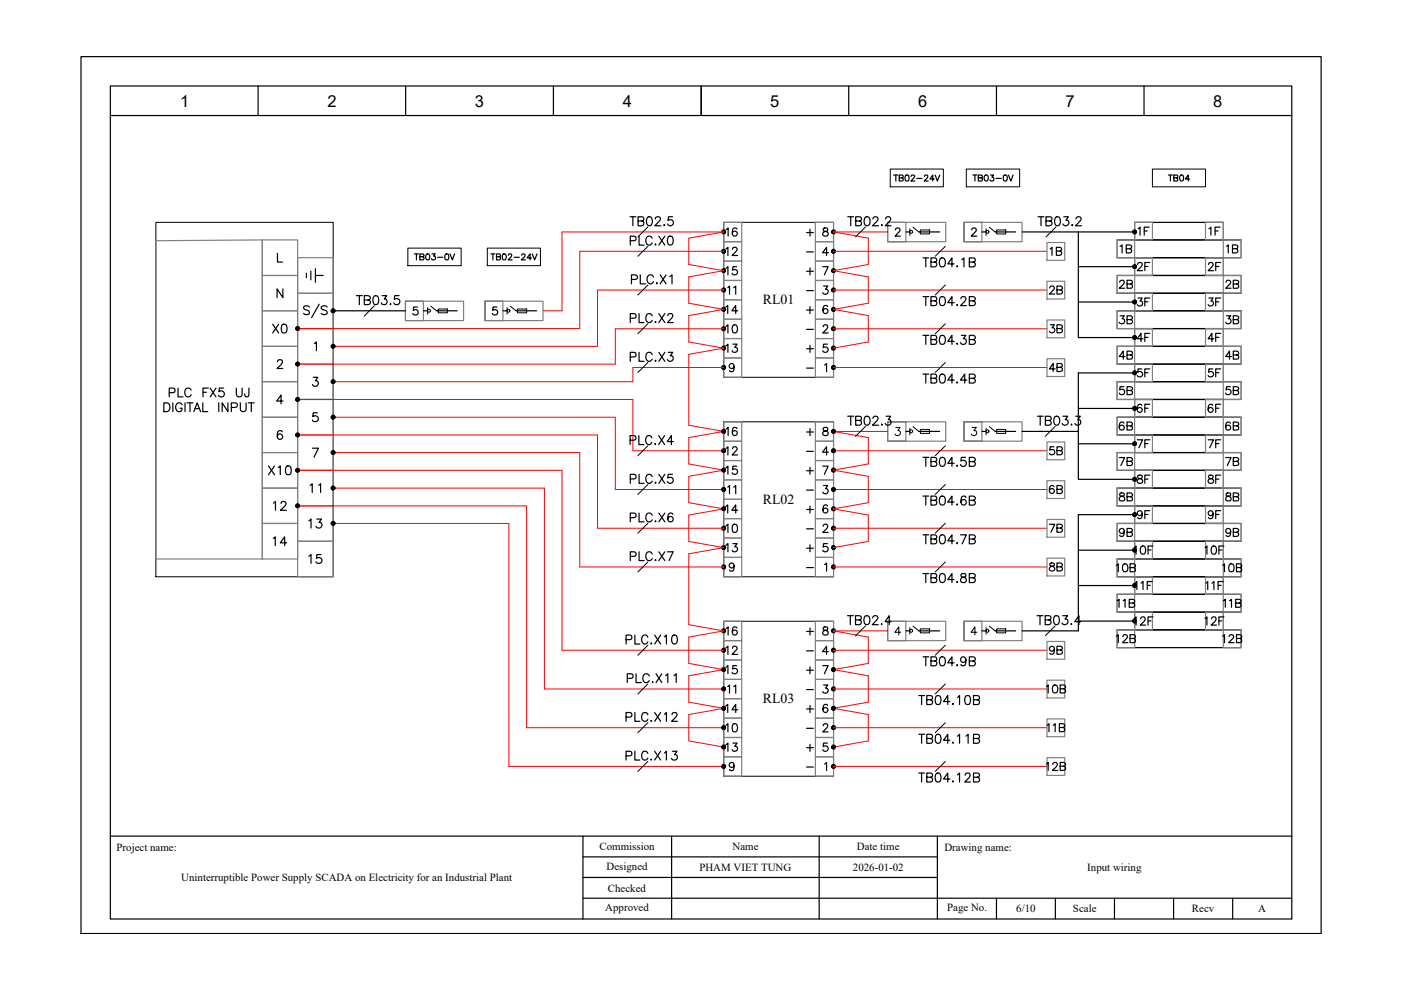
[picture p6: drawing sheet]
<svg xmlns="http://www.w3.org/2000/svg" width="297mm" height="210mm" viewBox="0 0 297 210" stroke-linecap="round" stroke-linejoin="round" font-family="sans-serif">
<!-- layer: Frame_text -->
<path d="M17.2 12h262.9v185.9h-262.9z" fill="none" stroke="#000" stroke-width=".25"/>
<!-- layer: 0 -->
<g fill="none" stroke="#000" stroke-width=".25">
<path d="M23.4 18.2h250.5v176.6h-250.5zM54.7 18.2v6.3M86 18.2v6.3M117.3 18.2v6.3M148.7 18.2v6.3M179.9 18.2v6.3M211.3 18.2v6.3M242.6 18.2v6.3M23.4 24.5h250.5M58.8 53.7v1.9h1.1M65 57.9v1M65.9 57.5v1.8"/>
<path d="M66.9 58.4h1.6M66.9 57v2.8M87.9 53.8h.8M88.3 53.8v1.3M89 54.4h.8l.1-.3-.1-.2-.8-.1v1.3h.8l.1-.4-.3-.3M90.5 53.9a.63 .63 0 0 1 .7 .5 .63 .63 0 0 1-.5 .7h-.2l-.3-.5zM91.6 53.8h.7l-.4 .5a.44 .44 0 0 1 .3 .7 .44 .44 0 0 1-.7-.2M92.8 54.6h1.1M94.5 53.9l.3-.1a.76 .76 0 0 1 0 1.3h-.1a.83 .83 0 0 1-.2-1.2zM95.4 53.8l.5 1.3 .5-1.3M104.1 53.8h.8M104.5 53.8v1.3"/>
<path d="M105.3 54.4h.7l.1-.4-.8-.2v1.3l.8-.1v-.4l-.3-.2M106.7 53.9h.5l.1 .5-.1 .7h-.4a.87 .87 0 0 1-.1-1.2zM107.8 54.1l.1-.2 .4-.1 .2 .4-.8 .9h.9M109 54.6h1.1M110.6 54.1a.36 .36 0 0 1 .4-.3 .36 .36 0 0 1 .3 .4l-.8 .9h.9M112.7 54.7h-1l.7-.9v1.3M112.8 53.8l.6 1.3 .5-1.3M133.6 51h.8a.49 .49 0 0 0 .5-.4 .49 .49 0 0 0-.5-.5h-.8v1.9M135.5 50.1v1.9h1.1M138.3 50.5a.69 .69 0 0 0-.8-.4 .69 .69 0 0 0-.6 .7v.5a.69 .69 0 0 0 .6 .7 .69 .69 0 0 0 .8-.5M139 51.8h.1l-.1 .2zM139.7 50.1l1.3 1.9"/>
<path d="M141 50.1l-1.3 1.9M141.8 50.2a.61 .61 0 0 1 .8 .2 .96 .96 0 0 1-.6 1.6 1.27 1.27 0 0 1-.2-1.8zM171 49.3h1.5M171 57.5h1.5M171.7 48.6v1.5M171.7 56.8v1.5M174.4 56.5h1.2l-.8 1.8M174.6 48.4a.36 .36 0 0 0 .2 .6l.3 .1a.49 .49 0 0 1 .5 .4 .49 .49 0 0 1-.4 .6h-.3a.49 .49 0 0 1-.5-.6 .49 .49 0 0 1 .5-.4l.5-.2 .1-.3a.6 .6 0 0 0-.9-.2zM175.6 53.6h-1.2l.8-1.2v1.8M176.7 48.8l-.4 .3M176.7 52.9l-.4 .3M176.7 57l-.4 .3"/>
<path d="M176.8 48.8l-.5 .5M176.8 52.9l-.5 .5M176.8 57.1l-.5 .4M176.9 48.9l-.5 .5M176.9 53l-.5 .5M176.9 57.1l-.5 .5M177 48.9l-.5 .6M177 53l-.5 .6M177 57.1l-.5 .6M177.1 49l-.5 .5M177.1 49.3l-.2 .3M177.1 53.1l-.5 .5"/>
<path d="M177.1 53.4l-.2 .3M177.1 57.2l-.5 .5M177.1 57.5l-.2 .3M177.1 49.1l-.4 .5M177.1 53.2l-.4 .5M177.1 57.3l-.4 .5M192.1 49.2h.8M194.9 49.2h4.3M206 48.8l.4-.5 .5 .2a.5 .5 0 0 1-.2 .7l-.8 .9h1.2M208.2 49.2h.9M211.1 49.2h4.2M236.8 58.4h26.3"/>
<path d="M236.8 54.6h26.3M236.8 50.9h26.3M240.6 47.1h18.8M58.8 76.7l.4-.4 .6 .1a.61 .61 0 0 1-.2 .8l-.9 .9h1.3M60 61.2v1.9l-1.3-1.9v1.9M63.1 76.8l-.4 .4M63.2 76.8l-.5 .5M63.3 76.9l-.5 .5M63.4 76.9l-.5 .6M63.4 77l-.5 .5M63.5 77.2l-.4 .4M63.5 77.3l-.3 .2"/>
<path d="M66.4 80h1l-.5 .7a.62 .62 0 0 1 .4 1 .62 .62 0 0 1-1.1-.2M66.7 72.8l.4-.3v1.9M70.6 73.1l-.3 .3M70.7 73.1l-.4 .4M70.8 73.1l-.5 .5M70.9 73.2l-.5 .5M71 73.3l-.5 .5M71 73.4l-.4 .4M71 73.6l-.3 .2M75.6 62.7h1.2M76.2 62.7v1.9M77.2 63.6l1.1-.1 .2-.3-.1-.3-.4-.2h-.8v1.9h.8l.4-.2 .1-.4-.5-.4"/>
<path d="M79.3 62.8a.56 .56 0 0 1 .9 .3 .96 .96 0 0 1-.6 1.5 1.23 1.23 0 0 1-.3-1.8zM81 62.7h1l-.5 .7a.62 .62 0 0 1 .4 1 .62 .62 0 0 1-1.1-.2M82.7 64.5h.2zM84.6 62.7h-.9l-.1 .8a.67 .67 0 0 1 1 0 .67 .67 0 0 1-.1 1 .67 .67 0 0 1-1-.3M88.5 65.1h-.8l-.1 .7a.6 .6 0 0 1 .9 0 .6 .6 0 0 1-.1 .9 .6 .6 0 0 1-.9-.3M89.8 65.9h.9M92.7 65.9h4.2M105.4 65.1h-.9v.7a.6 .6 0 0 1 .9 0 .6 .6 0 0 1-.1 .9 .6 .6 0 0 1-.9-.3M106.6 65.9h.9M109.5 65.9h4.3M133.6 75.7h.8a.49 .49 0 0 0 .5-.5 .49 .49 0 0 0-.5-.5h-.8v1.9M135.5 74.7v1.9h1.1"/>
<path d="M138.3 75.2a.69 .69 0 0 0-.8-.5 .69 .69 0 0 0-.6 .7v.5a.69 .69 0 0 0 .6 .7 .69 .69 0 0 0 .8-.5M139 76.4l.1 .1-.1 .1zM139.7 74.7l1.3 1.9M141 74.7l-1.3 1.9M141.7 74.7h.9l-.5 .7a.62 .62 0 0 1 .5 1 .62 .62 0 0 1-1.1-.2M153.4 77.5l-.3 .4M153.5 77.5l-.4 .5M153.7 77.6l-.6 .5M153.7 77.7l-.5 .5M153.8 77.8l-.5 .5M153.8 77.9l-.4 .4M153.8 78l-.2 .3"/>
<path d="M155.6 77.7a.53 .53 0 0 1-.7 .4 .53 .53 0 0 1-.2-.8 .53 .53 0 0 1 .9 0v.4a.83 .83 0 0 1-.6 1.1l-.3-.2M171 65.7h1.5M171.7 65v1.5M174.5 69.3l.4-.4h.3l.3 .3-.2 .6-.9 .8h1.2M174.6 60.6h.9l-.5 .7a.57 .57 0 0 1 .4 1 .57 .57 0 0 1-1-.3M174.8 77.4l.4-.3v1.7M175.4 73h-.8l-.1 .7a.6 .6 0 0 1 .9 0 .6 .6 0 0 1-.1 .9 .6 .6 0 0 1-.9-.2M175.5 65a.47 .47 0 0 0-.8-.2 .99 .99 0 0 0 .4 1.7 .54 .54 0 0 0 .5-.6 .54 .54 0 0 0-.6-.5 .54 .54 0 0 0-.5 .5M176.7 61.1l-.4 .4M176.7 65.2l-.4 .4M176.7 69.3l-.4 .4M176.7 73.4l-.4 .4"/>
<path d="M176.7 77.5l-.4 .4M176.8 61.2l-.5 .4M176.8 65.3l-.5 .4M176.8 69.4l-.5 .4M176.8 73.4l-.5 .5M176.8 77.5l-.5 .5M176.9 61.2l-.5 .5M176.9 65.3l-.5 .5M176.9 69.4l-.5 .5M176.9 73.5l-.5 .5M176.9 77.6l-.5 .5M177 61.2l-.5 .6"/>
<path d="M177 65.3l-.5 .6M177 69.5l-.5 .5M177 73.6l-.5 .5M177 77.7l-.5 .5M177.1 61.3l-.5 .5M177.1 61.6l-.2 .3M177.1 65.4l-.5 .5M177.1 65.7l-.2 .3M177.1 69.5l-.5 .5M177.1 69.8l-.2 .3M177.1 73.6l-.5 .6M177.1 73.9l-.2 .3"/>
<path d="M177.1 77.8l-.5 .5M177.1 78l-.2 .3M177.1 61.5l-.4 .4M177.1 65.6l-.4 .4M177.1 69.7l-.4 .4M177.1 73.8l-.4 .4M177.1 77.9l-.4 .4M236.8 65.9h26.3M236.8 62.2h26.3M236.8 69.7h26.3M236.8 77.2h26.3M236.8 73.4h26.3"/>
<path d="M34.7 85.4h.7a.99 .99 0 0 1 .6 .9 .99 .99 0 0 1-.6 1h-.7zM35.9 83.3h.8a.49 .49 0 0 0 .4-.5 .49 .49 0 0 0-.4-.5h-.8v1.8M36.6 85.4v1.9M37.7 82.3v1.8h1.1M38.6 85.8a.64 .64 0 0 0-1-.3 .98 .98 0 0 0-.4 1.1 .98 .98 0 0 0 1 .7 .61 .61 0 0 0 .4-.7h-.4M39.2 85.4v1.9M39.7 85.4h1.2M40.3 85.4v1.9M40.5 82.7a.77 .77 0 0 0-1-.3 .77 .77 0 0 0-.3 1 .69 .69 0 0 0 .6 .7 .69 .69 0 0 0 .7-.4M41.1 87.3l.7-1.9 .7 1.9M41.4 86.6h.9M43 85.4v1.9h1.1"/>
<path d="M43 83.2h.8M44.2 82.3h-1.2v1.8M44.6 82.3l1.2 1.8M45.8 82.3l-1.2 1.8M46.4 85.4v1.9M47.4 82.3h-.9l-.1 .8a.65 .65 0 0 1 1 0 .65 .65 0 0 1-.1 .9 .65 .65 0 0 1-1-.2M48.3 85.4v1.9l-1.2-1.9v1.9M49.1 86.4l1.1-.1 .1-.3-.1-.4-.3-.2h-.8v1.9M50.1 82.3v1.3a.62 .62 0 0 0 .6 .6 .62 .62 0 0 0 .6-.6v-1.3M51 85.4v1.3a.62 .62 0 0 0 .6 .6 .62 .62 0 0 0 .6-.6v-1.3M52.6 85.4h1.3M52.8 82.3l-.1 1.7-.3 .1h-.3l-.2-.6"/>
<path d="M53.3 85.4v1.9M59.8 91.6a.55 .55 0 0 0-.5-.3 .55 .55 0 0 0-.4 .3 1.14 1.14 0 0 0 .4 1.6 .58 .58 0 0 0 .6-.5 .58 .58 0 0 0-.5-.7 .58 .58 0 0 0-.6 .5M60 85h-1.3l.9-1.2v1.8M63.1 84.3l-.4 .4M63.1 91.8l-.4 .4M63.2 84.4l-.5 .4M63.2 91.8l-.5 .5M63.3 84.4l-.5 .5M63.3 91.9l-.5 .5M63.4 84.4l-.5 .6M63.4 92l-.5 .5M63.4 84.5l-.5 .5"/>
<path d="M63.4 92.1l-.5 .5M63.5 84.7l-.4 .4M63.5 84.8l-.3 .3M63.5 92.2l-.4 .4M63.5 92.4l-.3 .2M66.2 95h1.3l-.9 1.9M67.3 87.5h-.9l-.1 .8a.67 .67 0 0 1 1 0 .67 .67 0 0 1-.1 1 .67 .67 0 0 1-1-.2M70.6 80.5l-.3 .4M70.6 88.1l-.3 .3M70.6 95.6l-.3 .3M70.7 80.6l-.4 .5M70.7 88.1l-.4 .4"/>
<path d="M70.7 95.6l-.4 .5M70.8 80.6l-.5 .5M70.8 88.1l-.5 .6M70.8 95.7l-.5 .5M70.9 80.7l-.5 .5M70.9 88.2l-.5 .6M70.9 95.7l-.5 .6M71 80.8l-.5 .5M71 80.9l-.4 .4M71 81.1l-.3 .2M71 88.3l-.5 .5M71 88.4l-.4 .4"/>
<path d="M71 88.6l-.3 .2M71 95.8l-.5 .5M71 95.9l-.4 .4M71 96.1l-.3 .2M133.6 93.3h.8a.49 .49 0 0 0 .4-.5 .49 .49 0 0 0-.4-.4h-.8v1.9M135.5 92.4v1.9h1M138.2 92.8a.67 .67 0 0 0-.8-.4 .67 .67 0 0 0-.5 .7v.4a.67 .67 0 0 0 .5 .8 .67 .67 0 0 0 .8-.5M138.8 94.1h.2l-.1 .2zM139.6 92.4l1.3 1.9M140.9 92.4l-1.3 1.9M142.8 93.6h-1.3l.9-1.2v1.9M171 99.8h1.5"/>
<path d="M171.7 99.1v1.5M174.4 98.8h1.2l-.8 1.8M174.6 90.7a.36 .36 0 0 0 .2 .6l.3 .1a.49 .49 0 0 1 .5 .4 .49 .49 0 0 1-.4 .6h-.3a.49 .49 0 0 1-.5-.6 .49 .49 0 0 1 .5-.4l.5-.2 .1-.3a.6 .6 0 0 0-.9-.2zM175.6 95.9h-1.2l.8-1.2v1.8M176.7 91.1l-.4 .3M176.7 95.2l-.4 .3M176.7 99.3l-.4 .3M176.8 91.1l-.5 .5M176.8 95.2l-.5 .5M176.8 99.3l-.5 .5M176.9 91.2l-.5 .5M176.9 95.3l-.5 .5"/>
<path d="M176.9 99.4l-.5 .5M177 91.2l-.5 .6M177 95.3l-.5 .6M177 99.4l-.5 .6M177.1 91.3l-.5 .5M177.1 91.6l-.2 .2M177.1 95.4l-.5 .5M177.1 95.7l-.2 .3M177.1 99.5l-.5 .5M177.1 99.8l-.2 .3M177.1 91.4l-.4 .4M177.1 95.5l-.4 .5"/>
<path d="M177.1 99.6l-.4 .5M192.1 91.5h.8M194.9 91.5h4.3M208.2 91.5h.9M211.1 91.5h4.2M236.8 84.7h26.3M236.8 80.9h26.3M236.8 92.2h26.3M236.8 88.5h26.3M236.8 99.7h26.3M236.8 96h26.3M70.9 103.2l-.5 .6"/>
<path d="M71 103.3l-.5 .5M71 103.4l-.4 .5M71 103.6l-.3 .2M153.4 119.8l-.3 .4M153.5 119.8l-.4 .5M153.7 119.9l-.6 .5M153.7 120l-.5 .5M155.6 120a.53 .53 0 0 1-.7 .4 .53 .53 0 0 1-.2-.8 .53 .53 0 0 1 .9 0v.4a.83 .83 0 0 1-.6 1.1l-.3-.3M174.5 111.6l.4-.4h.3l.3 .3-.2 .5-.9 .9h1.2M174.6 102.9h.9l-.5 .7a.57 .57 0 0 1 .4 .9 .57 .57 0 0 1-1-.2M174.8 119.7l.4-.3v1.7M175.4 115.3h-.8l-.1 .7a.6 .6 0 0 1 .9 0 .6 .6 0 0 1-.1 .9 .6 .6 0 0 1-.9-.2"/>
<path d="M175.5 107.3a.47 .47 0 0 0-.8-.2 .99 .99 0 0 0 .4 1.7 .54 .54 0 0 0 .5-.6 .54 .54 0 0 0-.6-.5 .54 .54 0 0 0-.5 .5M176.7 103.4l-.4 .3M176.7 107.5l-.4 .4M176.7 111.6l-.4 .4M176.7 115.7l-.4 .4M176.7 119.8l-.4 .4M176.8 103.4l-.5 .5M176.8 107.5l-.5 .5M176.8 111.6l-.5 .5M176.8 115.7l-.5 .5M176.8 119.8l-.5 .5M176.9 103.5l-.5 .5"/>
<path d="M176.9 107.6l-.5 .5M176.9 111.7l-.5 .5M176.9 115.8l-.5 .5M176.9 119.9l-.5 .5M177 103.5l-.5 .6M177 107.6l-.5 .6M177 111.7l-.5 .6M177 115.9l-.5 .5M177 120l-.5 .5M177.1 103.6l-.5 .5M177.1 103.9l-.2 .3M177.1 107.7l-.5 .5"/>
<path d="M177.1 108l-.2 .3M177.1 111.8l-.5 .5M177.1 112.1l-.2 .3M177.1 115.9l-.5 .5M177.1 116.2l-.2 .3M177.1 103.7l-.4 .5M177.1 107.9l-.4 .4M177.1 112l-.4 .4M177.1 116.1l-.4 .4M236.8 107.3h26.3M236.8 103.5h26.3M236.8 114.8h26.3"/>
<path d="M236.8 111h26.3M236.8 118.5h26.3M132.7 135.6h.8a.49 .49 0 0 0 .5-.5 .49 .49 0 0 0-.5-.5h-.8v2M134.6 134.6v2h1.1M137.4 135.1a.67 .67 0 0 0-.8-.5 .67 .67 0 0 0-.6 .8v.4a.67 .67 0 0 0 .6 .8 .67 .67 0 0 0 .8-.5M138 136.4h.2l-.1 .2zM138.8 134.6l1.3 2M140.1 134.6l-1.3 2M140.9 135l.4-.4v2M142.6 134.7a.59 .59 0 0 1 .9 .3 .96 .96 0 0 1-.6 1.6 1.29 1.29 0 0 1-.3-1.9zM153.8 120l-.5 .6M153.8 120.2l-.4 .4"/>
<path d="M153.8 120.3l-.2 .3M174.6 133a.36 .36 0 0 0 .2 .6l.3 .1a.49 .49 0 0 1 .5 .4 .49 .49 0 0 1-.4 .5h-.3a.49 .49 0 0 1-.5-.5 .49 .49 0 0 1 .5-.4l.5-.2 .1-.3a.6 .6 0 0 0-.9-.2zM175.6 138.2h-1.2l.8-1.2v1.8M176.7 133.4l-.4 .3M176.7 137.5l-.4 .3M176.8 133.4l-.5 .5M176.8 137.5l-.5 .5M176.9 133.5l-.5 .5M176.9 137.6l-.5 .5M177 133.5l-.5 .6M177 137.6l-.5 .6M177.1 120l-.5 .6"/>
<path d="M177.1 120.3l-.2 .3M177.1 133.6l-.5 .5M177.1 133.9l-.2 .2M177.1 137.7l-.5 .5M177.1 138l-.2 .2M177.1 120.2l-.4 .4M177.1 133.7l-.4 .4M177.1 137.8l-.4 .4M192.1 133.8h.8M194.9 133.8h4.3M208.2 133.8h.9M211.1 133.8h4.2"/>
<path d="M236.8 122.3h26.3M236.8 129.8h26.3M236.8 126h26.3M236.8 137.3h26.3M236.8 133.5h26.3M133 143.8h.8a.49 .49 0 0 0 .4-.5 .49 .49 0 0 0-.4-.4h-.8v1.8M134.9 142.9v1.8h1.1M137.7 143.3a.69 .69 0 0 0-.8-.4 .69 .69 0 0 0-.6 .7v.4a.7 .7 0 0 0 .6 .7 .7 .7 0 0 0 .8-.4M138.3 144.6h.2zM139.1 142.9l1.2 1.8M140.3 142.9l-1.2 1.8M141.1 143.2l.5-.3v1.8"/>
<path d="M142.9 143.2l.5-.3v1.8M171 150.3h1.5M171.7 149.6v1.5M174.4 141.1h1.2l-.8 1.8M174.5 153.9l.4-.5h.3l.3 .4-.2 .5-.9 .9h1.2M174.6 145.2h.9l-.5 .7a.58 .58 0 0 1 .5 .9 .58 .58 0 0 1-1 0l-.1-.2M175.4 157.6h-.8l-.1 .7a.6 .6 0 0 1 .9 0 .6 .6 0 0 1-.1 .9 .6 .6 0 0 1-.9-.3M175.5 149.6a.47 .47 0 0 0-.8-.2 .99 .99 0 0 0 .4 1.7 .54 .54 0 0 0 .5-.6 .54 .54 0 0 0-.6-.5 .54 .54 0 0 0-.5 .5M176.7 145.7l-.4 .3M176.7 153.9l-.4 .3M176.7 141.6l-.4 .3M176.7 149.8l-.4 .3"/>
<path d="M176.7 158l-.4 .4M176.8 145.7l-.5 .5M176.8 153.9l-.5 .5M176.8 141.6l-.5 .5M176.8 149.8l-.5 .5M176.8 158l-.5 .5M176.9 145.8l-.5 .5M176.9 154l-.5 .5M176.9 141.7l-.5 .5M176.9 149.9l-.5 .5M176.9 158.1l-.5 .5M177 145.8l-.5 .6"/>
<path d="M177 154l-.5 .6M177 141.7l-.5 .6M177 149.9l-.5 .6M177 158.1l-.5 .6M177.1 145.9l-.5 .5M177.1 146.2l-.2 .3M177.1 154.1l-.5 .5M177.1 154.4l-.2 .3M177.1 141.8l-.5 .5M177.1 142.1l-.2 .3M177.1 150l-.5 .5M177.1 150.3l-.2 .3"/>
<path d="M177.1 158.2l-.5 .5M177.1 158.5l-.2 .3M177.1 146l-.4 .5M177.1 154.2l-.4 .5M177.1 141.9l-.4 .5M177.1 150.1l-.4 .5M177.1 158.4l-.4 .4M23.4 177.3h250.5M123.6 177.3v17.5M142.4 177.3v17.5M153.4 162.1l-.3 .4M153.5 162.1l-.4 .5"/>
<path d="M153.7 162.2l-.6 .5M153.7 162.2l-.5 .6M153.8 162.3l-.5 .5M153.8 162.5l-.4 .4M153.8 162.6l-.2 .3M155.6 162.2a.53 .53 0 0 1-.7 .5 .53 .53 0 0 1-.2-.8 .53 .53 0 0 1 .9 0v.3a.83 .83 0 0 1-.6 1.2l-.3-.3M173.7 177.3v17.5M174.8 162l.4-.3v1.7M176.7 162.1l-.4 .4M176.8 162.1l-.5 .5M176.9 162.2l-.5 .5M177 162.2l-.5 .6"/>
<path d="M177.1 162.3l-.5 .5M177.1 162.6l-.2 .3M177.1 162.5l-.4 .4M198.7 177.3v17.5M123.6 190.4h150.3M123.6 186h75.1M123.6 181.7h75.1M211.3 190.4v4.4M223.8 190.4v4.4M236.3 190.4v4.4M248.8 190.4v4.4M261.4 190.4v4.4"/>
<circle cx="176.7" cy="53.3" r=".4"/>
<circle cx="176.7" cy="57.4" r=".4"/>
<circle cx="176.7" cy="49.2" r=".4"/>
<circle cx="63.1" cy="77.2" r=".4"/>
<circle cx="70.6" cy="73.4" r=".4"/>
<circle cx="153.4" cy="77.9" r=".4"/>
<circle cx="176.7" cy="65.6" r=".4"/>
<circle cx="176.7" cy="77.9" r=".4"/>
<circle cx="176.7" cy="69.7" r=".4"/>
<circle cx="176.7" cy="73.8" r=".4"/>
<circle cx="176.7" cy="61.5" r=".4"/>
<circle cx="63.1" cy="84.7" r=".4"/>
<circle cx="63.1" cy="92.2" r=".4"/>
<circle cx="70.6" cy="95.9" r=".4"/>
<circle cx="70.6" cy="88.4" r=".4"/>
<circle cx="70.6" cy="80.9" r=".4"/>
<circle cx="176.7" cy="95.6" r=".4"/>
<circle cx="176.7" cy="99.7" r=".4"/>
<circle cx="176.7" cy="91.4" r=".4"/>
<circle cx="70.6" cy="103.5" r=".4"/>
<circle cx="176.7" cy="112" r=".4"/>
<circle cx="176.7" cy="107.9" r=".4"/>
<circle cx="176.7" cy="103.8" r=".4"/>
<circle cx="176.7" cy="116.1" r=".4"/>
<circle cx="153.4" cy="120.2" r=".4"/>
<circle cx="176.7" cy="120.2" r=".4"/>
<circle cx="176.7" cy="137.8" r=".4"/>
<circle cx="176.7" cy="133.7" r=".4"/>
<circle cx="176.7" cy="150.2" r=".4"/>
<circle cx="176.7" cy="158.4" r=".4"/>
<circle cx="176.7" cy="154.3" r=".4"/>
<circle cx="176.7" cy="146.1" r=".4"/>
<circle cx="176.7" cy="142" r=".4"/>
<circle cx="153.4" cy="162.5" r=".4"/>
<circle cx="176.7" cy="162.5" r=".4"/>
</g>
<!-- layer: LINE -->
<g fill="none" stroke="#000" stroke-width=".21">
<path d="M188.8 35.8h11.2v3.8h-11.2zM204.9 35.8h11.3v3.8h-11.3zM244.3 35.8h11.3v3.8h-11.3zM33 47.1h37.6v75.2h-37.6zM86.5 52.6h11.3v3.7h-11.3zM103.3 52.6h11.3v3.7h-11.3zM192.9 48.5v1.4M209.1 48.5v1.4M90.7 65.2v1.4M107.5 65.2v1.4M192.9 90.8v1.4M209.1 90.8v1.4"/>
<path d="M192.9 133.1v1.4M209.1 133.1v1.4"/>
<circle cx="193.2" cy="49.2" r=".32"/>
<circle cx="209.3" cy="49.2" r=".32"/>
<circle cx="90.9" cy="65.9" r=".32"/>
<circle cx="107.8" cy="65.9" r=".32"/>
<circle cx="193.2" cy="91.4" r=".32"/>
<circle cx="209.3" cy="91.4" r=".32"/>
<circle cx="193.2" cy="133.7" r=".32"/>
<circle cx="209.3" cy="133.7" r=".32"/>
</g>
<!-- layer: 0_TB_FEED THRU -->
<g fill="none" stroke="#808080" stroke-width=".25">
<path d="M33 51l22.6-.1v67.6h-22.6zM55.6 50.9h7.5v7.5h-7.5zM55.6 58.4h7.5v7.5h-7.5zM63.1 54.6h7.5v7.6h-7.5zM172.9 47.1h3.8v4.2h-3.8zM172.9 55.4h3.8v4.1h-3.8zM172.9 51.3h3.8v4.1h-3.8zM172.9 59.5h3.8v4.1h-3.8zM188.2 47.1h3.9v4.2h-3.9v-4.2h12.3v4.2h-12.3zM204.4 47.1h3.8v4.2h-3.8v-4.2h12.3v4.2h-12.3zM55.6 73.4h7.5v7.5h-7.5zM63.1 77.2h7.5v7.5h-7.5z"/>
<path d="M63.1 69.7h7.5v7.5h-7.5zM86 63.9h3.8v4.1h-3.8v-4.1h12.3v4.1h-12.3zM102.8 63.9h3.8v4.1h-3.8v-4.1h12.3v4.1h-12.3zM153.4 75.9h3.9v4.1h-3.9zM172.9 63.6h3.8v4.1h-3.8zM172.9 71.8h3.8v4.1h-3.8zM172.9 67.7h3.8v4.1h-3.8zM172.9 75.9h3.8v4.1h-3.8zM55.6 80.9h7.5v7.6h-7.5zM55.6 88.5h7.5v7.5h-7.5zM55.6 96h7.5v7.5h-7.5zM63.1 99.7h7.5v7.6h-7.5z"/>
<path d="M63.1 92.2h7.5v7.5h-7.5zM63.1 84.7h7.5v7.5h-7.5zM172.9 89.4h3.8v4.1h-3.8zM172.9 97.6h3.8v4.2h-3.8zM172.9 93.5h3.8v4.1h-3.8zM188.2 89.4h3.9v4.1h-3.9v-4.1h12.3v4.1h-12.3zM204.4 89.4h3.8v4.1h-3.8v-4.1h12.3v4.1h-12.3zM55.6 103.5h7.5v7.5h-7.5zM55.6 111h7.5v7.5h-7.5zM63.1 114.8h7.5v7.5h-7.5zM153.4 118.2h3.9v4.1h-3.9zM172.9 105.9h3.8v4.1h-3.8z"/>
<path d="M172.9 114.1h3.8v4.1h-3.8zM172.9 101.8h3.8v4.1h-3.8zM172.9 110h3.8v4.1h-3.8zM172.9 118.2h3.8v4.1h-3.8zM172.9 131.7h3.8v4.1h-3.8zM172.9 139.9h3.8v4.1h-3.8zM172.9 135.8h3.8v4.1h-3.8zM188.2 131.7h3.9v4.1h-3.9v-4.1h12.3v4.1h-12.3zM204.4 131.7h3.8v4.1h-3.8v-4.1h12.3v4.1h-12.3zM172.9 148.2h3.8v4.1h-3.8zM172.9 156.4h3.8v4.1h-3.8zM172.9 144h3.8v4.2h-3.8z"/>
<path d="M172.9 152.3h3.8v4.1h-3.8zM153.4 160.5h3.9v4.1h-3.9zM172.9 160.5h3.8v4.1h-3.8z"/>
</g>
<!-- layer: WIRING -->
<g fill="none" stroke="#000" stroke-width=".21">
<path d="M137.4 52.2l-2.2 2.1M153.4 47.1h23.3v32.9h-23.3zM193.6 48.2l1.2 1h.3M195.1 48.8h2v.8h-2zM209.7 48.2l1.3 1h.3M211.3 48.8h1.9v.8h-1.9zM79.4 64.8l-2.2 2.2M91.3 64.9l1.3 1h.3M92.9 65.5h2v.8h-2zM108.2 64.9l1.2 1h.3M109.7 65.5h2v.8h-2zM137.4 76.9l-2.2 2.1"/>
<path d="M137.4 94.5l-2.2 2.1M153.4 89.4h23.3v32.9h-23.3zM193.6 90.5l1.2 1h.3M195.1 91h2v.9h-2zM209.7 90.5l1.3 1h.3M211.3 91h1.9v.9h-1.9zM137.4 136.8l-2.2 2.1M153.4 131.7h23.3v32.9h-23.3zM193.6 132.7l1.2 1.1h.3M195.1 133.3h2v.9h-2zM209.7 132.7l1.3 1.1h.3M211.3 133.3h1.9v.9h-1.9z"/>
<path d="M137.4 145l-2.2 2.1M200.4 145l-2.1 2.1"/>
</g>
<!-- layer: RED WIRE -->
<g fill="none" stroke="#f00" stroke-width=".21">
<path d="M153.4 53.3h-30.5v16.4h-59.8M176.7 53.3h45.3M188.2 49.2h-11.5l7.4 1.3v5.6l-7.4 1.3 7.4 1.3v5.6l-7.4 1.3 7.4 1.3v5.6l-7.4 1.3M115.1 65.9h4.1v-16.7h34.2l-7.4 1.3v5.6l7.4 1.3-7.4 1.3v5.6l7.4 1.3-7.4 1.3v5.6l7.4 1.3-7.4 1.3v15.1l7.4 1.3-7.4 1.3v5.6l7.4 1.3-7.4 1.3v5.6l7.4 1.3-7.4 1.3v5.6l7.4 1.3-7.4 1.3v15l7.4 1.4-7.4 1.3v5.6l7.4 1.3-7.4 1.3v5.6l7.4 1.3-7.4 1.3v5.6l7.4 1.3M153.4 61.5h-26.7v11.9h-56.1M153.4 69.7h-22.9v7.5h-67.4M153.4 77.9h-19.2v3h-63.6M176.7 61.5h45.3M176.7 69.7h45.3M176.7 77.9h45.3M63.1 99.7h56.1v38.2h34.2M63.1 92.2h63.6v19.8h26.7"/>
<path d="M63.1 84.7h71.1v10.9h19.2M70.6 96h52.3v24.2h30.5M70.6 88.5h59.9v15.3h22.9M176.7 95.6h45.3M188.2 91.5h-11.5l7.4 1.3v5.6l-7.4 1.3 7.4 1.3v5.6l-7.4 1.3 7.4 1.3v5.6l-7.4 1.3M63.1 107.3h48.6v47h41.7M70.6 103.5h44.8v42.6h38M70.6 111h37.3v51.5h45.5M176.7 103.8h45.3M176.7 112h45.3M176.7 120.2h45.3M176.7 137.9h45.3"/>
<path d="M188.2 133.8h-11.5l7.4 1.3v5.6l-7.4 1.3 7.4 1.3v5.6l-7.4 1.3 7.4 1.3v5.6l-7.4 1.3M176.7 146.1h45.3M176.7 154.3h45.3M176.7 162.5h45.3"/>
</g>
<!-- layer: BLACK WIRE -->
<g fill="none" stroke="#000" stroke-width=".25">
<path d="M216.7 49.2h23.9M228.6 49.2v22.4h12M228.6 56.5h12M70.6 65.9h15.4M228.6 64h12M240.6 79.1h-12v12.4h-11.9M228.6 91.5v10.1h12M228.6 86.6h12M228.6 94.1h12M228.6 116.7h12M240.6 109.1h-12v24.7h-11.9M228.6 124.1h12"/>
<path d="M228.6 131.7h12"/>
</g>
<!-- layer: TEXT -->
<path d="M206.1 90.6h.9l-.5 .7a.57 .57 0 0 1 .5 .5 .57 .57 0 0 1-.4 .6 .57 .57 0 0 1-.7-.4M207.1 134.1h-1.2l.8-1.2v1.7" fill="none" stroke="#000" stroke-width=".21"/>
<text font-size="6.2" x="63.5" y="68.4">S/S</text>
<g font-size="5.3">
<text x="194.7" y="57.9">TB04.1B</text>
<text x="56.8" y="72">X0</text>
<text x="194.7" y="82.6">TB04.4B</text>
<text x="194.7" y="100.2">TB04.5B</text>
<text x="64.6" y="113.2">13</text>
<text x="194.7" y="124.9">TB04.8B</text>
<text x="194.7" y="142.5">TB04.9B</text>
</g>
<g font-size="4.9">
<text x="132.6" y="49">TB02.5</text>
<text x="153.1" y="51.2">16</text>
<text x="178.9" y="49">TB02.2</text>
<text x="219.1" y="49">TB03.2</text>
<text x="240.2" y="51.2">1F</text>
<text x="255.4" y="51.2">1F</text>
<text x="153.1" y="59.6">15</text>
<text x="153.1" y="55.4">12</text>
<text x="221.9" y="55.4">1B</text>
<text x="240.2" y="58.6">2F</text>
<text x="255.4" y="58.6">2F</text>
<text x="133" y="61.4">PLC.X1</text>
<text x="153.5" y="63.5">11</text>
<text x="194.7" y="66">TB04.2B</text>
<text x="221.5" y="63.5">2B</text>
<text x="236.4" y="62.4">2B</text>
<text x="258.9" y="62.4">2B</text>
<text x="132.6" y="69.5">PLC.X2</text>
<text x="153.1" y="67.7">14</text>
<text x="153.1" y="72">10</text>
<text x="236.4" y="69.8">3B</text>
<text x="258.9" y="69.8">3B</text>
<text x="153.1" y="75.8">13</text>
<text x="194.7" y="74.1">TB04.3B</text>
<text x="240.2" y="73.7">4F</text>
<text x="255.4" y="73.7">4F</text>
<text x="221.5" y="80.1">4B</text>
<text x="240.2" y="81.1">5F</text>
<text x="255.4" y="81.1">5F</text>
<text x="236.4" y="85">5B</text>
<text x="240.2" y="88.5">6F</text>
<text x="255.4" y="88.5">6F</text>
<text x="258.9" y="85">5B</text>
<text x="153.1" y="93.5">16</text>
<text x="178.9" y="91.4">TB02.3</text>
<text x="219.1" y="91.4">TB03.3</text>
<text x="236.4" y="92.4">6B</text>
<text x="258.9" y="92.4">6B</text>
<text x="56.1" y="102">X10</text>
<text x="153.1" y="102">15</text>
<text x="153.1" y="97.7">12</text>
<text x="221.5" y="97.7">5B</text>
<text x="236.4" y="99.8">7B</text>
<text x="240.2" y="96.3">7F</text>
<text x="255.4" y="96.3">7F</text>
<text x="258.9" y="99.8">7B</text>
<text x="64.9" y="105.5">11</text>
<text x="132.6" y="103.7">PLC.X5</text>
<text x="153.5" y="105.8">11</text>
<text x="221.5" y="105.8">6B</text>
<text x="236.4" y="107.6">8B</text>
<text x="240.2" y="103.7">8F</text>
<text x="255.4" y="103.7">8F</text>
<text x="258.9" y="107.6">8B</text>
<text x="57.1" y="109.4">12</text>
<text x="132.6" y="111.8">PLC.X6</text>
<text x="153.1" y="110.1">14</text>
<text x="194.7" y="108.3">TB04.6B</text>
<text x="240.2" y="111.1">9F</text>
<text x="255.4" y="111.1">9F</text>
<text x="57.1" y="116.8">14</text>
<text x="132.6" y="119.9">PLC.X7</text>
<text x="153.1" y="118.2">13</text>
<text x="194.7" y="116.4">TB04.7B</text>
<text x="236.4" y="115">9B</text>
<text x="239.5" y="118.9">10F</text>
<text x="254.7" y="118.9">10F</text>
<text x="258.9" y="115">9B</text>
<text x="64.6" y="120.7">15</text>
<text x="221.5" y="122.4">8B</text>
<text x="235.7" y="122.4">10B</text>
<text x="258.2" y="122.4">10B</text>
<text x="239.9" y="126.3">11F</text>
<text x="254.7" y="126.3">11F</text>
<text x="153.1" y="135.8">16</text>
<text x="178.9" y="133.7">TB02.4</text>
<text x="219.1" y="133.7">TB03.4</text>
<text x="235.7" y="137.6">12B</text>
<text x="239.5" y="133.7">12F</text>
<text x="254.7" y="133.7">12F</text>
<text x="258.2" y="137.6">12B</text>
<text x="153.1" y="140.1">12</text>
<text x="221.5" y="140.1">9B</text>
<text x="153.5" y="148.2">11</text>
<text x="220.8" y="148.2">10B</text>
<text x="131.9" y="154.2">PLC.X12</text>
<text x="153.1" y="152.4">14</text>
<text x="194" y="150.6">TB04.10B</text>
<text x="153.1" y="160.5">13</text>
<text x="153.1" y="156.3">10</text>
<text x="194" y="158.8">TB04.11B</text>
<text x="221.2" y="156.3">11B</text>
<text x="131.9" y="162.3">PLC.X13</text>
<text x="194" y="166.9">TB04.12B</text>
<text x="220.8" y="164.7">12B</text>
</g>
<g font-size="4.4">
<text x="236.7" y="54.7">1B</text>
<text x="259.3" y="54.7">1B</text>
<text x="240.2" y="66">3F</text>
<text x="255.4" y="66">3F</text>
<text x="221.5" y="71.6">3B</text>
<text x="170" y="75.8">+</text>
<text x="236.4" y="77.3">4B</text>
<text x="258.9" y="77.3">4B</text>
<text x="170" y="93.5">+</text>
<text x="153.1" y="113.9">10</text>
<text x="170" y="110.1">+</text>
<text x="221.5" y="113.9">7B</text>
<text x="170" y="118.2">+</text>
<text x="236" y="129.8">11B</text>
<text x="258.6" y="129.8">11B</text>
<text x="170" y="135.8">+</text>
<text x="153.1" y="143.9">15</text>
<text x="170" y="143.9">+</text>
<text x="170" y="160.5">+</text>
</g>
<g font-size="4">
<text x="188.7" y="39.5">TB02-24V</text>
<text x="205.3" y="39.5">TB03-0V</text>
<text x="246.9" y="39.5">TB04</text>
</g>
<g font-size="3.5">
<text x="38.2" y="22.6">1</text>
<text x="69.5" y="22.6">2</text>
<text x="100.7" y="22.6">3</text>
<text x="132.1" y="22.6">4</text>
<text x="163.3" y="22.6">5</text>
<text x="194.6" y="22.6">6</text>
<text x="225.9" y="22.6">7</text>
<text x="257.2" y="22.6">8</text>
</g>
<g font-size="2.9">
<text x="161.7" y="64.5">RL01</text>
<text x="161.7" y="106.8">RL02</text>
<text x="161.7" y="149.1">RL03</text>
</g>
<g font-size="2.6">
<text x="170" y="54.7">-</text>
<text x="170" y="62.8">-</text>
<text x="170" y="70.9">-</text>
<text x="170" y="79.4">-</text>
<text x="170" y="97">-</text>
<text x="170" y="105.1">-</text>
<text x="170" y="113.2">-</text>
<text x="170" y="121.7">-</text>
<text x="170" y="139.3">-</text>
<text x="170" y="147.5">-</text>
<text x="170" y="155.6">-</text>
<text x="170" y="163.7">-</text>
</g>
<g font-size="2.3">
<text x="24.7" y="180.5">Project name:</text>
<text x="127.1" y="180.3">Commission</text>
<text x="128.6" y="184.4">Designed</text>
<text x="148.3" y="184.6">PHAM VIET TUNG</text>
<text x="155.3" y="180.2">Name</text>
<text x="180.8" y="184.6">2026-01-02</text>
<text x="181.7" y="180.2">Date time</text>
<text x="200.2" y="180.5">Drawing name:</text>
<text x="230.5" y="184.6">Input wiring</text>
<text x="38.4" y="186.8">Uninterruptible Power Supply SCADA on Electricity for an Industrial Plant</text>
<text x="128.9" y="189">Checked</text>
<text x="128.3" y="193.2">Approved</text>
<text x="200.8" y="193.2">Page No.</text>
<text x="215.5" y="193.4">6/10</text>
<text x="227.5" y="193.4">Scale</text>
<text x="252.7" y="193.4">Recv</text>
<text x="266.8" y="193.4">A</text>
</g>
</svg>
